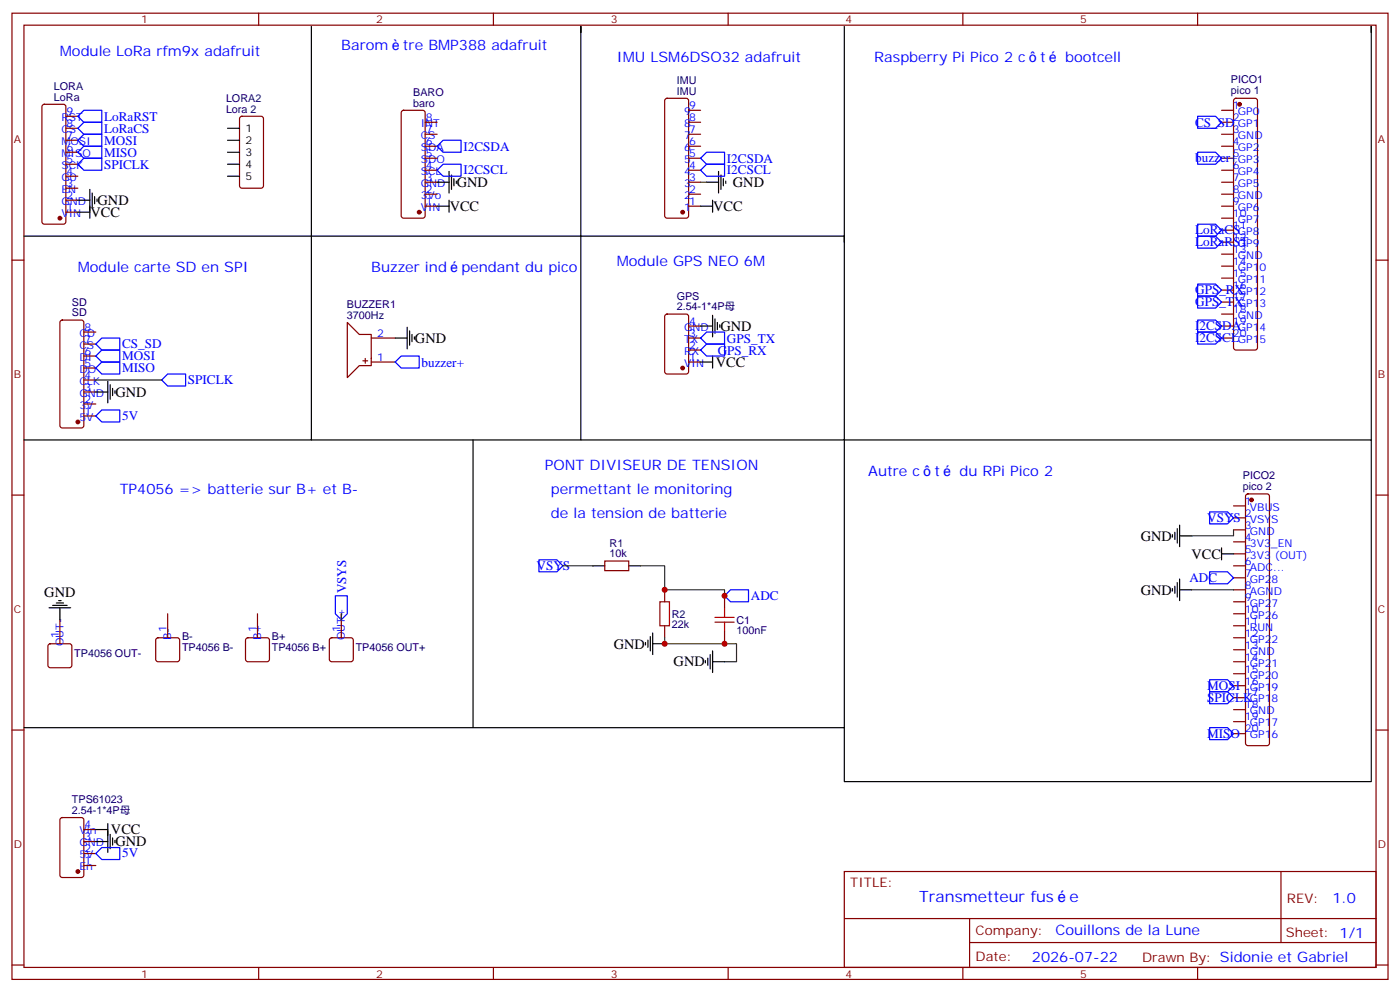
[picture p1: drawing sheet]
<svg xmlns="http://www.w3.org/2000/svg" width="412mm" height="292mm" viewBox="0 0 412 292" stroke-linecap="round" stroke-linejoin="round" font-family="sans-serif">
<g fill="none" stroke="#870000" stroke-width=".35">
<path d="M3.5 3.9h405.4v284.3h-405.4zM7.1 7.4h398.2v277.3h-398.2zM76.2 3.9v3.5M145.3 3.9v3.5M214.5 3.9v3.5M283.6 3.9v3.5M352.8 3.9v3.5M12.6 30.9l.5-.2h5.6l.5 .2 .2 .5v33.9l-.2 .5-.5 .2h-5.6l-.5-.3-.3-.4v-33.9zM19.4 37.7h3.5M19.4 34.2h3.5M70.8 34.4l.5-.2h5.6l.7 .5v20l-.5 .6-5.8 .1-.7-.5v-20zM118.4 32.7l.5-.2h5.6l.5 .2 .2 .5v30.3l-.2 .5-.5 .2h-5.6l-.5-.2-.2-.5v-30.3z"/>
<path d="M125.2 36h3.6M125.2 39.5h3.6M196 29.1l.5-.2h5.6l.5 .2 .2 .5v33.9l-.2 .5-.5 .2h-5.6l-.5-.2-.2-.5v-33.9zM202.8 32.5h3.6M202.8 36h3.6M202.8 39.5h3.6M359.8 32.5h3.6M359.8 36h3.6M359.8 39.5h3.6M363.6 29.1l.5-.2h5.6l.5 .2 .2 .5v72.7l-.2 .5-.5 .2h-5.6l-.5-.2-.2-.5v-72.7zM19.4 58.9h3.5M19.4 55.4h3.5"/>
<path d="M19.4 51.9h3.5M19.4 48.3h3.5M19.4 44.8h3.5M19.4 41.3h3.5M125.2 43h3.6M125.2 46.6h3.6M125.2 50.1h3.6M125.2 53.6h3.6M125.2 57.2h3.6M202.8 43h3.6M202.8 46.6h3.6M202.8 50.1h3.6"/>
<path d="M202.8 53.6h3.6M202.8 57.2h3.6M359.8 43h3.6M359.8 46.6h3.6M359.8 50.1h3.6M359.8 53.6h3.6M359.8 57.2h3.6M3.5 76.6h3.6M19.4 62.4h3.5M125.2 60.7h3.6M202.8 60.7h3.6M359.8 60.7h3.6"/>
<path d="M359.8 64.2h3.6M359.8 67.7h3.6M359.8 71.3h3.6M359.8 74.8h3.6M359.8 78.3h3.6M405.3 76.6h3.6M17.9 94.4l.4-.2h5.7l.5 .2 .2 .5v30.3l-.2 .5-.5 .2h-5.7l-.5-.2-.2-.5v-30.3zM24.7 97.7h3.5M102.3 94.9l3.5 3.5h3.6v9.2h-3.6l-3.5 3.5zM109.4 99.5h7M196 92.6l.5-.2h5.6l.7 .5v16.5l-.4 .6-5.9 .1-.7-.5v-16.5zM202.8 96h3.6"/>
<path d="M202.8 99.5h3.6M359.8 81.8h3.6M359.8 85.4h3.6M359.8 88.9h3.6M359.8 92.4h3.6M359.8 96h3.6M359.8 99.5h3.6M24.7 118.9h3.5M24.7 115.4h3.5M24.7 111.8h3.5M24.7 108.3h3.5M24.7 104.8h3.5"/>
<path d="M24.7 101.2h3.5M106.9 106.2h1.4M107.6 105.5v1.4M109.4 106.5h7M202.8 106.5h3.6M202.8 103h3.6M24.7 122.4h3.5M3.5 145.7h3.6M363.4 148.9h3.5M363.4 152.4h3.5M363.4 155.9h3.5M363.4 159.5h3.5"/>
<path d="M367.1 145.6l.5-.3h5.6l.5 .3 .2 .4v72.7l-.2 .5-.5 .2h-5.6l-.5-.2-.2-.5v-72.7zM405.3 145.7h3.6M178.2 165.1h7v2.8h-7zM195.8 173.6v3.5M213.4 175.3v3.6M363.4 163h3.5M363.4 166.5h3.5M363.4 170h3.5M363.4 173.6h3.5M363.4 177.1h3.5M14.3 189.6l.5-.2h5.7l.5 .2 .2 .5v5.7l-.3 .5-.4 .2h-5.7l-.5-.2-.2-.5v-5.7zM17.6 182.4v7"/>
<path d="M46.1 187.9l.5-.2h5.6l.5 .2 .2 .5v5.6l-.2 .5-.5 .2h-5.6l-.5-.2-.2-.5v-5.6zM49.4 180.6v7.1M72.6 187.9l.4-.2h5.7l.5 .2 .2 .5v5.6l-.3 .5-.4 .2h-5.7l-.5-.2-.2-.5v-5.6zM75.8 180.6v7.1M97.2 187.9l.5-.2h5.7l.5 .2 .2 .5v5.6l-.3 .5-.4 .2h-5.7l-.5-.2-.2-.5v-5.6zM100.5 180.6v7.1M195.8 184.1v3.6M213.4 185.9v3.5M363.4 180.6h3.5M363.4 184.1h3.5M363.4 187.7h3.5M363.4 191.2h3.5"/>
<path d="M363.4 194.7h3.5M363.4 198.3h3.5M3.5 214.8h3.6M363.4 201.8h3.5M363.4 205.3h3.5M363.4 208.8h3.5M363.4 212.4h3.5M363.4 215.9h3.5M405.3 214.8h3.6M17.9 240.8l.4-.2h5.7l.6 .4 .1 16.5-.5 .7h-5.9l-.6-.4-.1-16.5zM24.7 254.7h3.5M24.7 251.2h3.5"/>
<path d="M24.7 247.6h3.5M24.7 244.1h3.5M248.7 256.5h156.6v28.2h-156.6zM377.3 256.5v20.9M248.7 270.3h156.5M285.6 277.4h119.6M285.6 270.3v14.1M3.5 284h3.6M76.2 284.7v3.5M145.3 284.7v3.5M214.5 284.7v3.5M283.6 284.7v3.5"/>
<path d="M352.8 284.7v3.5M405.3 284h3.6"/>
</g>
<g fill="#870000" stroke="#870000" stroke-width=".35">
<circle cx="368.7" cy="147.1" r=".53"/>
<circle cx="365.1" cy="30.7" r=".53"/>
<circle cx="123.5" cy="62.4" r=".53"/>
<circle cx="22.9" cy="124.2" r=".53"/>
<circle cx="201.1" cy="62.4" r=".53"/>
<circle cx="17.6" cy="64.2" r=".53"/>
<circle cx="201.1" cy="108.3" r=".53"/>
<circle cx="22.9" cy="256.5" r=".53"/>
</g>
<g fill="none" stroke="#000" stroke-width=".35">
<path d="M91.7 7.8v61.7h-84.6M171.1 9.5v-1.7v61.7h-79.4v60h-84.6M248.7 7.8v61.7h-77.6v60h-79.4M403.9 9.5v-1.7v121.7M67 37.7h3.6M22.9 58.9h3.6M26.5 55.7v8.5M27.2 56.8v4.2M27.9 57.9v2.1M28.6 58.6v.7M67 41.3h3.6M67 44.8h3.6"/>
<path d="M67 48.3h3.6M67 51.9h3.6M128.8 53.6h3.5M132.3 50.4v6.4M132.3 58.9v3.5M133 51.5v4.2M133.7 52.6v2.1M134.4 53.3v.7M208.1 53.6h3.6M209.9 58.9v3.5M211.7 50.4v6.4M212.4 51.5v4.2"/>
<path d="M213.1 52.6v2.1M213.8 53.3v.7M22.9 62.4h3.6M128.8 60.7h3.5M206.4 60.7h3.5M248.7 71.3v-1.8v60h-77.6M116.4 99.5h3.5M119.9 96.3v6.4M120.6 97.4v4.2M121.4 98.4v2.1M122.1 99.1v.7M206.4 96h3.5"/>
<path d="M209.9 92.8v6.3M210.6 93.8v4.3M211.3 94.9v2.1M212 95.6v.7M28.2 115.4h3.5M31.7 112.2v6.3M32.5 113.2v4.3M33.2 114.3v2.1M33.9 115v.7M206.4 106.5h3.5M209.9 104.8v3.5M139.3 129.5v84.6h-132.2"/>
<path d="M345.4 157.3v.7M346.1 156.6v2.2M346.8 155.6v4.2M347.5 157.7h3.5M347.5 154.5v6.4M14.5 178.9h6.3M15.5 178.2h4.3M16.6 177.4h2.1M17.3 176.7h.7M17.6 178.9v3.5M174.6 166.5h3.6M185.2 166.5h3.5"/>
<path d="M345.4 173.2v.7M346.1 172.5v2.1M346.8 171.4v4.3M347.5 170.4v6.3M347.5 173.6h3.5M359.8 163h3.6M359.8 161.2v3.5M190.1 189.1v.7M190.9 188.4v2.1M191.6 187.3v4.3M192.3 189.4h3.5M192.3 186.3v6.3"/>
<path d="M207.8 194.4v.7M208.5 193.7v2.1M209.2 192.6v4.2M209.9 191.6v6.3M209.9 194.7h3.5M139.3 214.1h109.4v-84.6h155.2v100.5h-155.2v-15.9M28.2 247.6h3.5M28.2 244.1h3.5M31.7 242.4v8.4M32.5 245.5v4.3M33.2 246.6v2.1M33.9 247.3v.7"/>
</g>
<path d="M194.4 177.1h2.8v7h-2.8zM213.4 178.9v2.8M210.6 181.7h5.7M210.6 183.1h5.7M213.4 183.1v2.8" fill="none" stroke="#a10000" stroke-width=".35"/>
<path d="M206.4 53.6h1.7M28.2 111.8h19.4M363.4 155.9v1.8h-12.4M165.8 166.5h8.8M188.7 166.5h7.1v7.1h17.6v1.7M351 173.6h12.4M100.5 180.6v1.8M195.8 187.7v1.7h21.2v5.3h-3.6" fill="none" stroke="#008700" stroke-width=".35"/>
<g fill="none" stroke="#00f" stroke-width=".35">
<path d="M22.9 34.2l1.8-1.7h5.3v3.5h-5.3zM24.7 36h5.3v3.5h-5.3l-1.8-1.8zM352.8 34.2h5.3l1.7 1.8-1.7 1.7h-5.3zM22.9 48.3l1.8-1.7h5.3v3.5h-5.3zM22.9 44.8l1.8-1.8h5.3v3.6h-5.3zM22.9 41.3l1.8-1.8h5.3v3.5h-5.3zM128.8 50.1l1.7-1.8h5.3v3.6h-5.3zM128.8 43l1.7-1.7h5.3v3.5h-5.3zM206.4 50.1l1.7-1.8h5.3v3.6h-5.3zM206.4 46.6l1.7-1.8h5.3v3.5h-5.3zM352.8 44.8h5.3l1.7 1.8-1.7 1.7h-5.3zM352.8 69.5h5.3l1.7 1.8-1.7 1.7h-5.3z"/>
<path d="M352.8 66h5.3l1.7 1.7-1.7 1.8h-5.3zM206.4 99.5l1.7-1.8h5.3v3.5h-5.3zM352.8 97.7h5.3l1.7 1.8-1.7 1.7h-5.3zM352.8 94.2h5.3l1.7 1.8-1.7 1.7h-5.3zM352.8 87.1h5.3l1.7 1.8-1.7 1.8h-5.3zM352.8 83.6h5.3l1.7 1.8-1.7 1.7h-5.3zM28.2 108.3l1.8-1.8h5.3v3.6h-5.3zM28.2 101.2l1.8-1.7h5.3v3.5h-5.3zM30 103h5.3v3.5h-5.3l-1.8-1.7zM47.6 111.8l1.8-1.7h5.3v3.5h-5.3zM116.4 106.5l1.8-1.7h5.3v3.5h-5.3zM206.4 103l1.7-1.8h5.3v3.6h-5.3z"/>
<path d="M30 120.6h5.3v3.6h-5.3l-1.8-1.8zM356.3 150.6h5.3l1.8 1.8-1.8 1.8h-5.3zM98.8 175.3h3.5v5.3l-1.8 1.8-1.7-1.8zM158.7 164.7h5.3l1.8 1.8-1.8 1.8h-5.3zM213.4 175.3l1.8-1.7h5.3v3.5h-5.3zM356.3 168.3h5.3l1.8 1.7-1.8 1.8h-5.3zM356.3 203.6h5.3l1.8 1.7-1.8 1.8h-5.3zM356.3 214.1h5.3l1.8 1.8-1.8 1.8h-5.3zM356.3 200h5.3l1.8 1.8-1.8 1.8h-5.3zM28.2 251.2l1.8-1.8h5.3v3.5h-5.3z"/>
</g>
<g fill="#c00">
<circle cx="213.4" cy="189.4" r=".88"/>
<circle cx="195.8" cy="189.4" r=".88"/>
<circle cx="195.8" cy="173.6" r=".88"/>
<circle cx="213.4" cy="175.3" r=".88"/>
</g>
<g font-size="4.6" fill="#00f">
<text x="270.8" y="265.5">Transmetteur fus</text>
<text x="315.1" y="265.5">e</text>
</g>
<g font-size="4.2" fill="#00f">
<text x="17.6" y="16.6">Module LoRa rfm9x adafruit</text>
<text x="100.5" y="14.8">Barom</text>
<text x="118.7" y="14.8">tre BMP388 adafruit</text>
<text x="181.7" y="18.3">IMU LSM6DSO32 adafruit</text>
<text x="257.5" y="18.3">Raspberry Pi Pico 2 c</text>
<text x="306.4" y="18.3">t</text>
<text x="313.8" y="18.3">bootcell</text>
<text x="22.9" y="80.1">Module carte SD en SPI</text>
<text x="109.4" y="80.1">Buzzer ind</text>
<text x="135.9" y="80.1">pendant du pico</text>
<text x="181.7" y="78.3">Module GPS NEO 6M</text>
<text x="160.5" y="138.3">PONT DIVISEUR DE TENSION</text>
<text x="255.8" y="140.1">Autre c</text>
<text x="275.2" y="140.1">t</text>
<text x="282.6" y="140.1">du RPi Pico 2</text>
<text x="35.3" y="145.3">TP4056 =&gt; batterie sur B+ et B-</text>
<text x="162.3" y="145.3">permettant le monitoring</text>
<text x="162.3" y="152.4">de la tension de batterie</text>
<text x="392.5" y="265.7">1.0</text>
<text x="310.9" y="275.3">Couillons de la Lune</text>
<text x="304" y="283.1">2026-07-22</text>
</g>
<g font-size="4.2">
<text x="134.6" y="55">GND</text>
<text x="215.9" y="55">GND</text>
<text x="26.6" y="63.8">VCC</text>
<text x="28.8" y="60.3">GND</text>
<text x="132.5" y="62.1">VCC</text>
<text x="210.1" y="62.1">VCC</text>
<text x="122.2" y="100.9">GND</text>
<text x="212.2" y="97.4">GND</text>
<text x="210.8" y="107.9">VCC</text>
<text x="34" y="116.8">GND</text>
<text x="336" y="159.1">GND</text>
<text x="351" y="164.4">VCC</text>
<text x="13.1" y="175.7">GND</text>
<text x="336" y="175">GND</text>
<text x="180.8" y="190.8">GND</text>
<text x="198.4" y="196.1">GND</text>
<text x="32.7" y="245.5">VCC</text>
<text x="34" y="249.1">GND</text>
</g>
<g font-size="3.9" fill="#00f">
<text x="30.7" y="35.5">LoRaRST</text>
<text x="30.7" y="39">LoRaCS</text>
<text x="352.1" y="37.3">CS_SD</text>
<text x="30.7" y="46.1">MISO</text>
<text x="30.7" y="42.5">MOSI</text>
<text x="136.5" y="44.3">I2CSDA</text>
<text x="214.1" y="47.9">I2CSDA</text>
<text x="352.1" y="47.7">buzzer+</text>
<text x="30.7" y="49.6">SPICLK</text>
<text x="136.5" y="51.3">I2CSCL</text>
<text x="214.1" y="51.3">I2CSCL</text>
<text x="352.1" y="69">LoRaCS</text>
<text x="352.1" y="72.5">LoRaRST</text>
<text x="352.1" y="86.6">GPS_RX</text>
<text x="352.1" y="90.2">GPS_TX</text>
<text x="214.1" y="100.8">GPS_TX</text>
<text x="352.1" y="100.7">I2CSCL</text>
<text x="352.1" y="97.2">I2CSDA</text>
<text x="36" y="106">MOSI</text>
<text x="36" y="102.4">CS_SD</text>
<text x="124.2" y="108">buzzer+</text>
<text x="211.4" y="104.4">GPS_RX</text>
<text x="36" y="109.6">MISO</text>
<text x="55.4" y="113.1">SPICLK</text>
<text x="36" y="123.7">5V</text>
<text x="355.6" y="153.7">VSYS</text>
<text x="158" y="167.7">VSYS</text>
<text x="350.4" y="171.2">ADC</text>
<text x="102" y="174.6" transform="rotate(-90 102 174.6)">VSYS</text>
<text x="221.2" y="176.6">ADC</text>
<text x="355.6" y="203">MOSI</text>
<text x="355.6" y="206.6">SPICLK</text>
<text x="355.6" y="217.2">MISO</text>
<text x="36" y="252.3">5V</text>
</g>
<g font-size="3.9" fill="#800">
<text x="250.5" y="261.1">TITLE:</text>
<text x="379.1" y="265.7">REV:</text>
<text x="287.4" y="275.3">Company:</text>
<text x="378.7" y="275.9">Sheet: 1/1</text>
<text x="287.4" y="282.9">Date:</text>
<text x="336.4" y="283">Draw</text>
<text x="346.6" y="283">n By: Sidonie et Gabriel</text>
</g>
<g font-size="3.2" fill="#800">
<text x="41.6" y="6.9">1</text>
<text x="110.8" y="6.9">2</text>
<text x="179.9" y="6.9">3</text>
<text x="249.1" y="6.9">4</text>
<text x="318.2" y="6.9">5</text>
<text x="4.1" y="42">A</text>
<text x="405.9" y="42">A</text>
<text x="4.1" y="111.1">B</text>
<text x="405.9" y="111.1">B</text>
<text x="4.1" y="180.3">C</text>
<text x="405.9" y="180.3">C</text>
<text x="4.1" y="249.4">D</text>
<text x="405.9" y="249.4">D</text>
<text x="41.6" y="287.7">1</text>
<text x="110.8" y="287.7">2</text>
<text x="179.9" y="287.7">3</text>
<text x="249.1" y="287.7">4</text>
<text x="318.2" y="287.7">5</text>
</g>
<g font-size="3.2" fill="#000080">
<text x="15.9" y="29.6">LoRa</text>
<text x="15.9" y="26.5">LORA</text>
<text x="121.7" y="28.3">BARO</text>
<text x="199.3" y="27.9">IMU</text>
<text x="199.3" y="24.7">IMU</text>
<text x="362.6" y="27.7">pico 1</text>
<text x="362.6" y="24.6">PICO1</text>
<text x="66.6" y="33.2">Lora 2</text>
<text x="66.6" y="30.1">LORA2</text>
<text x="121.7" y="31.4">baro</text>
<text x="21.2" y="90">SD</text>
<text x="199.3" y="88.2">GPS</text>
<text x="21.2" y="93.1">SD</text>
<text x="102.2" y="93.8">3700Hz</text>
<text x="102.2" y="90.6">BUZZER1</text>
<text x="199.3" y="91.4">2.54-1*4P母</text>
<text x="366.1" y="141">PICO2</text>
<text x="366.1" y="144.1">pico 2</text>
<text x="179.6" y="160.9">R1</text>
<text x="179.6" y="164">10k</text>
<text x="197.9" y="184.9">22k</text>
<text x="197.9" y="181.8">R2</text>
<text x="217" y="183.5">C1</text>
<text x="53.6" y="191.6">TP4056 B-</text>
<text x="53.6" y="188.4">B-</text>
<text x="80.1" y="191.6">TP4056 B+</text>
<text x="80.1" y="188.4">B+</text>
<text x="104.8" y="191.6">TP4056 OUT+</text>
<text x="217" y="186.7">100nF</text>
<text x="21.9" y="193.4">TP4056 OUT-</text>
<text x="21.2" y="239.5">2.54-1*4P母</text>
<text x="21.2" y="236.3">TPS61023</text>
</g>
<g font-size="3.2" fill="#00f">
<text x="18.1" y="35.6">RST</text>
<text x="19.6" y="33.9">9</text>
<text x="125.4" y="35.6">8</text>
<text x="201.5" y="33.9">9</text>
<text x="203" y="35.6">8</text>
<text x="203" y="32.1">9</text>
<text x="363.2" y="32.1">1</text>
<text x="363.2" y="35.6">2</text>
<text x="364.7" y="33.9">GP0</text>
<text x="18.1" y="39.2">CS</text>
<text x="19.6" y="40.9">7</text>
<text x="19.6" y="37.4">8</text>
<text x="123.9" y="40.9">CS</text>
<text x="123.9" y="37.4">INT</text>
<text x="125.4" y="39.2">7</text>
<text x="201.5" y="40.9">7</text>
<text x="201.5" y="37.4">8</text>
<text x="203" y="39.2">7</text>
<text x="363.2" y="39.2">3</text>
<text x="364.7" y="37.4">GP1</text>
<text x="364.7" y="40.9">GND</text>
<text x="18.1" y="46.2">MISO</text>
<text x="18.1" y="42.7">MOSI</text>
<text x="19.6" y="48">5</text>
<text x="19.6" y="44.4">6</text>
<text x="123.9" y="48">SDO</text>
<text x="123.9" y="44.4">SDA</text>
<text x="125.4" y="46.2">5</text>
<text x="125.4" y="42.7">6</text>
<text x="201.5" y="48">5</text>
<text x="201.5" y="44.4">6</text>
<text x="203" y="46.2">5</text>
<text x="203" y="42.7">6</text>
<text x="363.2" y="42.7">4</text>
<text x="363.2" y="46.2">5</text>
<text x="364.7" y="44.4">GP2</text>
<text x="364.7" y="48">GP3</text>
<text x="18.1" y="53.3">G0</text>
<text x="18.1" y="49.7">SCK</text>
<text x="19.6" y="51.5">4</text>
<text x="123.9" y="51.5">SCL</text>
<text x="125.4" y="53.3">3</text>
<text x="125.4" y="49.7">4</text>
<text x="201.5" y="51.5">4</text>
<text x="203" y="53.3">3</text>
<text x="203" y="49.7">4</text>
<text x="363.2" y="49.7">6</text>
<text x="363.2" y="53.3">7</text>
<text x="364.7" y="51.5">GP4</text>
<text x="18.1" y="56.8">EN</text>
<text x="19.6" y="58.6">2</text>
<text x="19.6" y="55">3</text>
<text x="123.9" y="58.6">3Vo</text>
<text x="123.9" y="55">GND</text>
<text x="125.4" y="56.8">2</text>
<text x="201.5" y="58.6">2</text>
<text x="201.5" y="55">3</text>
<text x="203" y="56.8">2</text>
<text x="363.2" y="56.8">8</text>
<text x="364.7" y="55">GP5</text>
<text x="364.7" y="58.6">GND</text>
<text x="18.1" y="63.9">VIN</text>
<text x="18.1" y="60.3">GND</text>
<text x="19.6" y="62.1">1</text>
<text x="123.9" y="62.1">VIN</text>
<text x="125.4" y="60.3">1</text>
<text x="201.5" y="62.1">1</text>
<text x="203" y="60.3">1</text>
<text x="363.2" y="60.3">9</text>
<text x="363.2" y="63.9">10</text>
<text x="364.7" y="62.1">GP6</text>
<text x="364.7" y="65.6">GP7</text>
<text x="363.2" y="67.4">11</text>
<text x="363.2" y="70.9">12</text>
<text x="364.7" y="69.1">GP8</text>
<text x="363.2" y="74.4">13</text>
<text x="363.2" y="78">14</text>
<text x="364.7" y="72.7">GP9</text>
<text x="364.7" y="76.2">GND</text>
<text x="363.2" y="81.5">15</text>
<text x="364.7" y="79.7">GP10</text>
<text x="364.7" y="83.3">GP11</text>
<text x="363.2" y="85">16</text>
<text x="363.2" y="88.5">17</text>
<text x="364.7" y="86.8">GP12</text>
<text x="203" y="95.6">4</text>
<text x="363.2" y="92.1">18</text>
<text x="363.2" y="95.6">19</text>
<text x="364.7" y="90.3">GP13</text>
<text x="364.7" y="93.8">GND</text>
<text x="23.4" y="99.1">CD</text>
<text x="24.9" y="100.9">7</text>
<text x="24.9" y="97.4">8</text>
<text x="111.1" y="99.1">2</text>
<text x="201.5" y="100.9">TX</text>
<text x="201.5" y="97.4">GND</text>
<text x="203" y="99.1">3</text>
<text x="363.2" y="99.1">20</text>
<text x="364.7" y="97.4">GP14</text>
<text x="364.7" y="100.9">GP15</text>
<text x="23.4" y="106.2">DI</text>
<text x="23.4" y="102.7">CS</text>
<text x="24.9" y="107.9">5</text>
<text x="24.9" y="104.4">6</text>
<text x="111.1" y="106.2">1</text>
<text x="201.5" y="107.9">VIN</text>
<text x="201.5" y="104.4">RX</text>
<text x="203" y="106.2">1</text>
<text x="203" y="102.7">2</text>
<text x="23.4" y="113.2">CLK</text>
<text x="23.4" y="109.7">DO</text>
<text x="24.9" y="111.5">4</text>
<text x="23.4" y="116.8">GND</text>
<text x="24.9" y="118.5">2</text>
<text x="24.9" y="115">3</text>
<text x="23.4" y="123.8">5V</text>
<text x="23.4" y="120.3">3V</text>
<text x="24.9" y="122.1">1</text>
<text x="366.7" y="148.5">1</text>
<text x="366.7" y="152">2</text>
<text x="366.7" y="155.6">3</text>
<text x="368.2" y="150.3">VBUS</text>
<text x="368.2" y="153.8">VSYS</text>
<text x="366.7" y="159.1">4</text>
<text x="368.2" y="157.3">GND</text>
<text x="368.2" y="160.9">3V3_EN</text>
<text x="366.7" y="162.6">5</text>
<text x="366.7" y="166.2">6</text>
<text x="368.2" y="164.4">3V3 (OUT)</text>
<text x="368.2" y="167.9">ADC...</text>
<text x="366.7" y="169.7">7</text>
<text x="366.7" y="173.2">8</text>
<text x="368.2" y="171.4">GP28</text>
<text x="366.7" y="176.7">9</text>
<text x="368.2" y="175">AGND</text>
<text x="368.2" y="178.5">GP27</text>
<text x="49" y="185.9" transform="rotate(-90 49 185.9)">1</text>
<text x="75.5" y="185.9" transform="rotate(-90 75.5 185.9)">1</text>
<text x="100.2" y="185.9" transform="rotate(-90 100.2 185.9)">1</text>
<text x="366.7" y="180.3">10</text>
<text x="366.7" y="183.8">11</text>
<text x="368.2" y="182">GP26</text>
<text x="368.2" y="185.6">RUN</text>
<text x="17.3" y="187.7" transform="rotate(-90 17.3 187.7)">1</text>
<text x="18.7" y="190.1" transform="rotate(-90 18.7 190.1)">OUT-</text>
<text x="50.4" y="188.4" transform="rotate(-90 50.4 188.4)">B-</text>
<text x="76.9" y="188.4" transform="rotate(-90 76.9 188.4)">B+</text>
<text x="101.6" y="188.4" transform="rotate(-90 101.6 188.4)">OUT+</text>
<text x="366.7" y="187.3">12</text>
<text x="366.7" y="190.9">13</text>
<text x="368.2" y="189.1">GP22</text>
<text x="366.7" y="194.4">14</text>
<text x="366.7" y="197.9">15</text>
<text x="368.2" y="192.6">GND</text>
<text x="368.2" y="196.1">GP21</text>
<text x="366.7" y="201.4">16</text>
<text x="368.2" y="199.7">GP20</text>
<text x="368.2" y="203.2">GP19</text>
<text x="366.7" y="205">17</text>
<text x="366.7" y="208.5">18</text>
<text x="368.2" y="206.7">GP18</text>
<text x="366.7" y="212">19</text>
<text x="366.7" y="215.5">20</text>
<text x="368.2" y="210.3">GND</text>
<text x="368.2" y="213.8">GP17</text>
<text x="368.2" y="217.3">GP16</text>
<text x="23.4" y="245.5">Vin</text>
<text x="24.9" y="243.8">4</text>
<text x="23.4" y="249.1">GND</text>
<text x="24.9" y="250.8">2</text>
<text x="24.9" y="247.3">3</text>
<text x="23.4" y="256.1">En</text>
<text x="23.4" y="252.6">5V</text>
<text x="24.9" y="254.4">1</text>
</g>
<g font-size="3.2">
<text x="72.3" y="38.8">1</text>
<text x="72.3" y="42.3">2</text>
<text x="72.3" y="45.9">3</text>
<text x="72.3" y="49.4">4</text>
<text x="72.3" y="52.9">5</text>
</g>
</svg>
